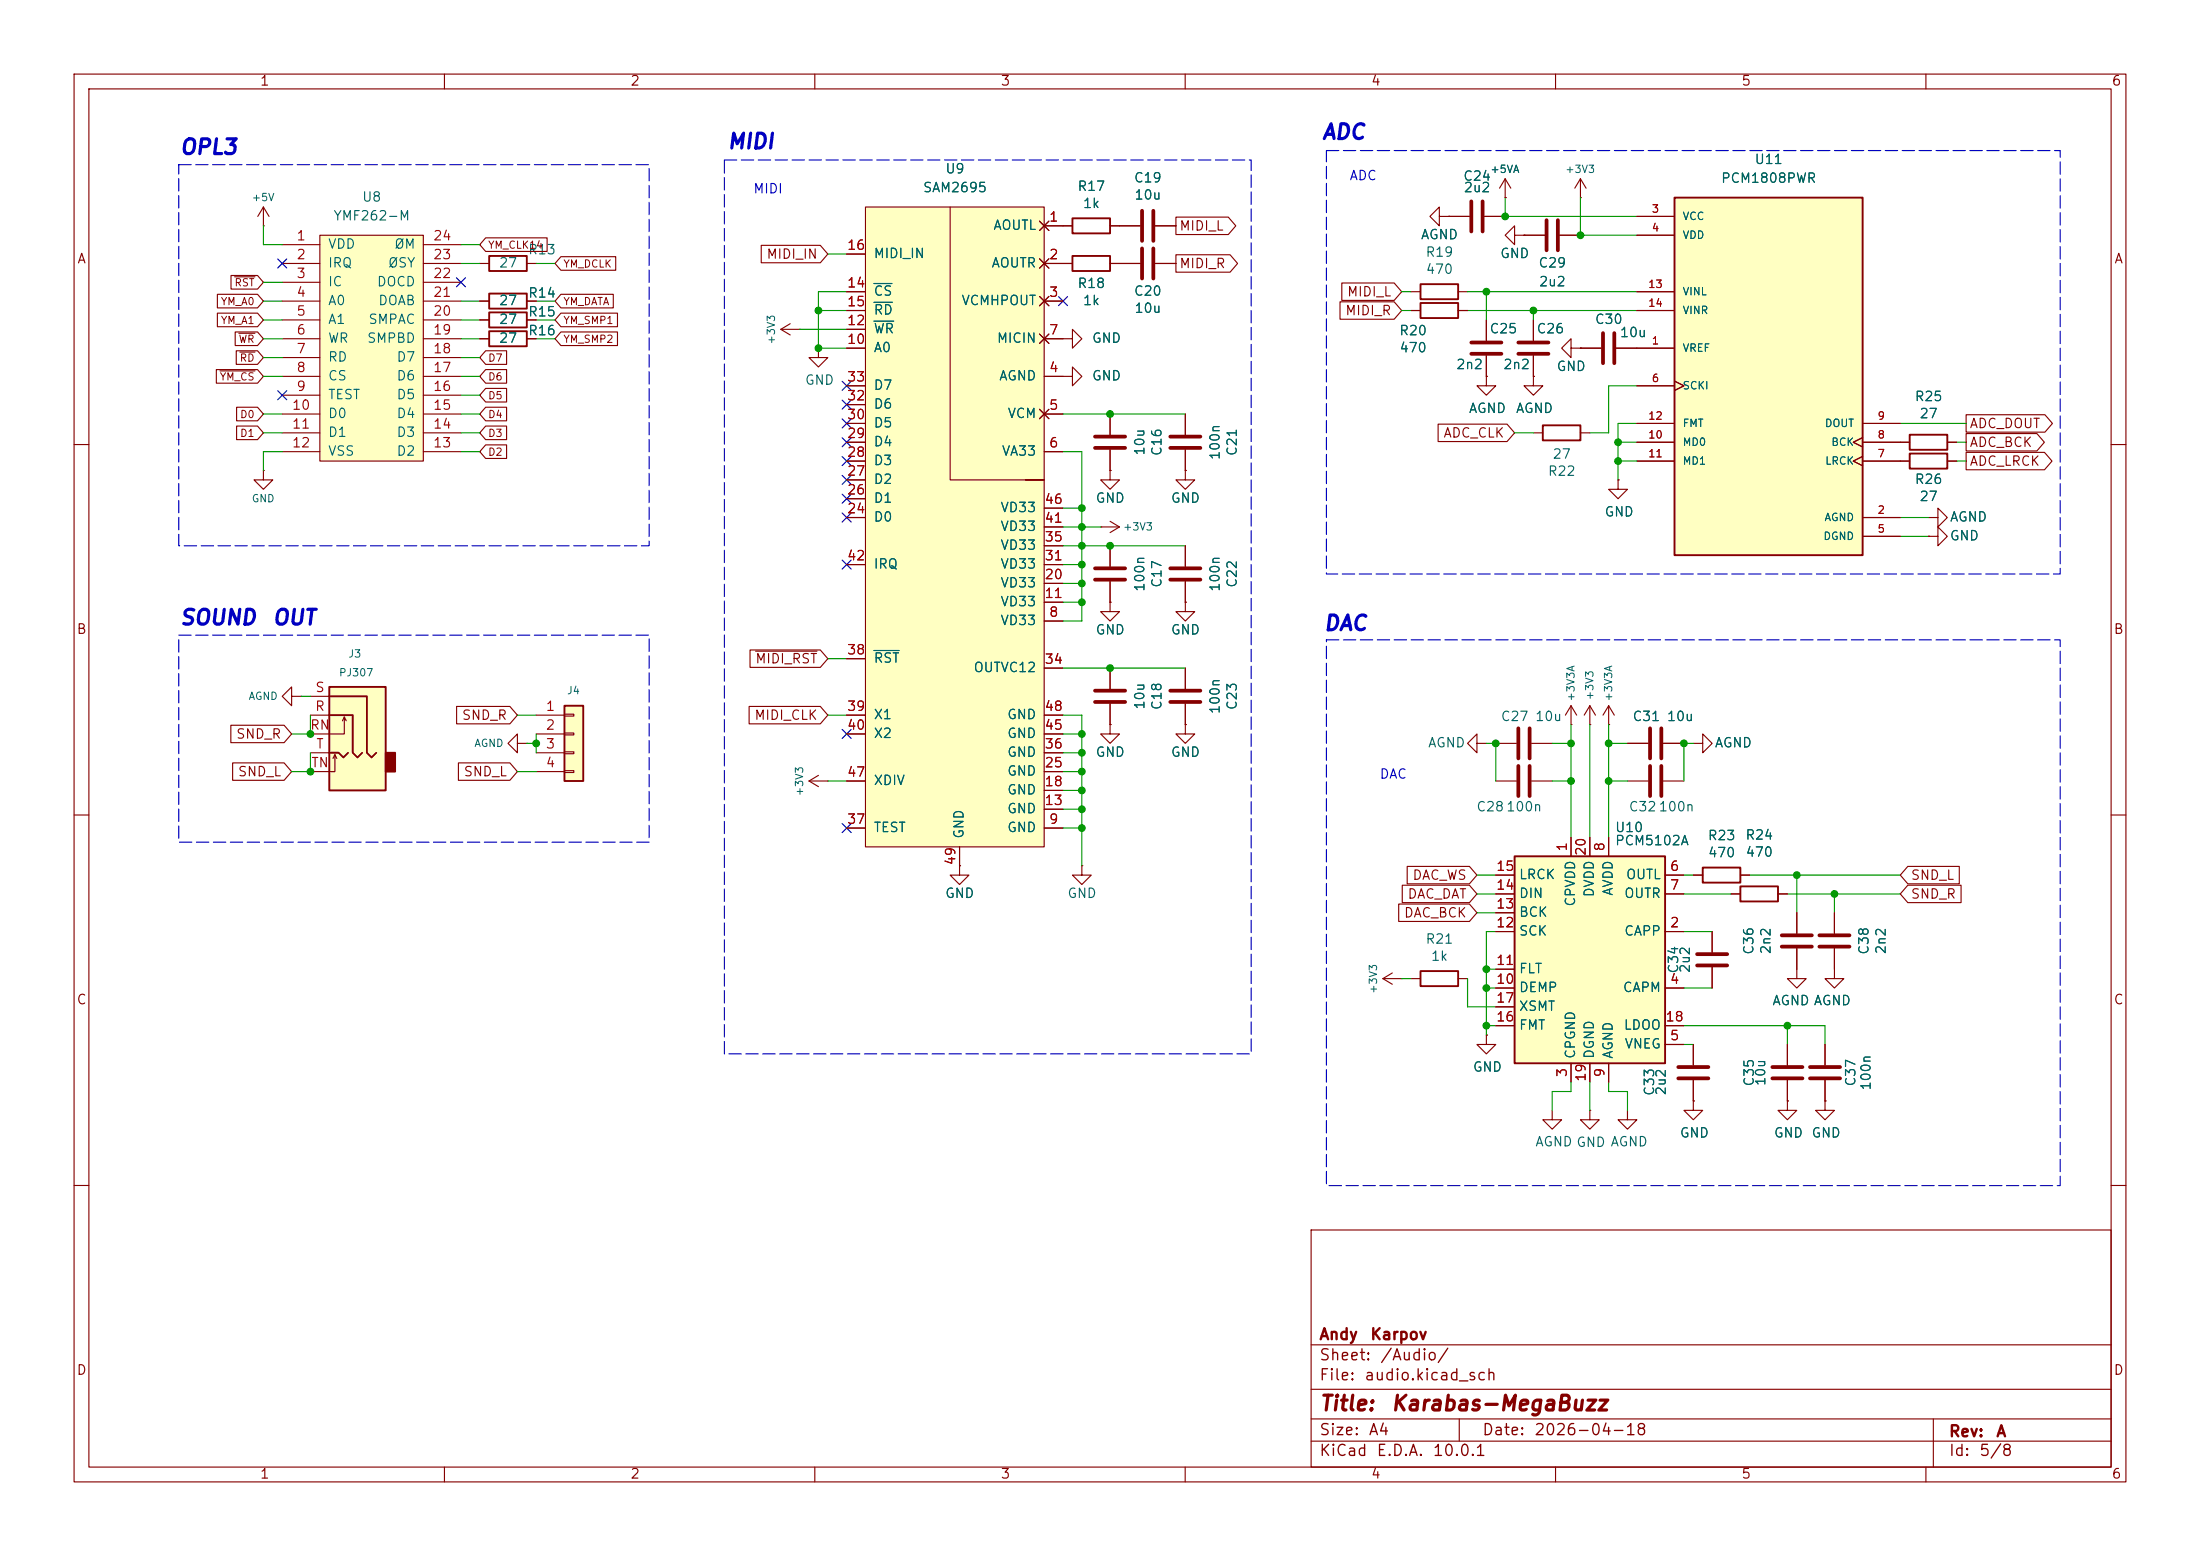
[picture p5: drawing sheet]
<svg xmlns="http://www.w3.org/2000/svg" width="297mm" height="210mm" viewBox="0 0 297 210" stroke-linecap="round" stroke-linejoin="round" font-family="sans-serif">
<g fill="none" stroke="#840000" stroke-width=".15">
<path d="M10 10h277v190h-277zM12 12h273v186h-273zM60 10v2M110 10v2M160 10v2M210 10v2M260 10v2M149.9 55.9v2.8M10 60h2M149.9 63.5v1.3h1.2l-1.2 1.2-1.3-1.2h1.3M149.9 63.5h.1M149.9 60.7v2.8"/>
<path d="M160 63.5v1.3h1.3l-1.3 1.2-1.3-1.2h1.3M160 63.5h.1M285 60h2M10 110h2M129.5 116.8v1.3h1.3l-1.3 1.3-1.2-1.3h1.2M129.5 116.8h.1M228.6 100.3h1.3v-1.2l1.2 1.2-1.2 1.3v-1.3M285 110h2M214.6 149.9v1.2h1.3l-1.3 1.3-1.2-1.3h1.2M214.6 149.9h.1M228.6 148.6v1.3h1.3l-1.3 1.2-1.3-1.2h1.3M228.6 148.6h.1"/>
<path d="M10 160h2M177 166h108v32h-108zM285 160h2M60 198v2M110 198v2M160 198v2M177 194.5h108M177 191.5h108M177 187.5h108M177 181.5h108M197 191.5v3M210 198v2"/>
<path d="M260 198v2M261 191.5v6.5"/>
</g>
<path d="M147.8 58.9h4.1M147.8 60.5h4.1" fill="none" stroke="#840000" stroke-width=".51"/>
<path d="M204.5 115.6h20.3v27.9h-20.3z" fill="#ffffc2"/>
<path d="M204.5 115.6h20.3v27.9h-20.3z" fill="none" stroke="#840000" stroke-width=".25"/>
<g fill="none" stroke="#840000" stroke-width=".15">
<path d="M201.9 118.1h2.6M212.1 113v2.6M214.6 113v2.6M217.2 113v2.6M224.8 118.1h2.5M201.9 125.7h2.6M201.9 133.4h2.6M201.9 120.7h2.6M201.9 130.8h2.6M201.9 123.2h2.6M201.9 138.4h2.6M201.9 135.9h2.6"/>
<path d="M224.8 125.7h2.5M224.8 133.4h2.5M224.8 120.7h2.5M224.8 138.4h2.5M212.1 143.5v2.6M214.6 143.5v2.6M217.2 143.5v2.6M224.8 141h2.5"/>
</g>
<path d="M116.8 27.9h24.2v86.4h-24.2z" fill="#ffffc2"/>
<g fill="none" stroke="#840000" stroke-width=".15">
<path d="M114.3 39.4h2.5M114.3 34.3h2.5M116.8 27.9h24.2v86.4h-24.2zM128.3 27.9v36.9h12.7h-2.6M140.3 29.8l1.3 1.3M140.3 34.9l1.3 1.3M141 30.5h3.8M141 35.6h3.8M141.6 29.8l-1.3 1.3M141.6 34.9l-1.3 1.3M149.9 30.5h4M149.9 35.6h4"/>
<path d="M156 30.5h2.7M156 35.6h2.7M105.4 44.5h2.5M105.4 44.5l1.3 .7M106.7 43.7l-1.3 .8M107.9 44.5h.1M114.3 47h2.5M114.3 44.5h2.5M114.3 41.9h2.5M114.3 59.7h2.5M114.3 57.2h2.5M114.3 54.6h2.5"/>
<path d="M114.3 52.1h2.5M140.3 40l1.3 1.3M140.3 55.2l1.3 1.3M140.3 45.1l1.3 1.3M141 50.8h3.8v-1.3l1.2 1.3-1.2 1.3v-1.3M141 45.7h3.8v-1.2l1.2 1.2-1.2 1.3v-1.3M141 40.6h2.5M141 55.9h2.5M141.6 40l-1.3 1.3M141.6 55.2l-1.3 1.3M141.6 45.1l-1.3 1.3M160 55.9v2.8"/>
<path d="M114.3 69.9h2.5M114.3 67.3h2.5M114.3 64.8h2.5M114.3 62.2h2.5M114.3 76.2h2.5M141 61h2.5M141 78.7h2.5M141 76.2h2.5M141 73.7h2.5M141 71.1h2.5M141 68.6h2.5M148.6 71.1h.1"/>
<path d="M148.6 71.1h2.5M149.9 70.4l1.2 .7M151.1 71.1l-1.2 .8M160 60.7v2.8M114.3 88.9h2.5M114.3 96.5h2.5M114.3 99.1h2.5M141 83.8h2.5M141 81.3h2.5M141 90.2h2.5M141 96.5h2.5M141 99.1h2.5"/>
<path d="M114.3 111.8h2.5M114.3 105.4h2.5M129.5 114.3v2.5M141 111.8h2.5M141 109.2h2.5M141 106.7h2.5M141 104.1h2.5M141 101.6h2.5M146 116.8v1.3h1.3l-1.3 1.3-1.2-1.3h1.2M146 116.8h.1M186.7 132.1l1.3 .7M186.7 132.1h2.5"/>
<path d="M188 131.3l-1.3 .8M189.2 132.1h.1M219.7 149.9v1.2h1.3l-1.3 1.3-1.3-1.3h1.3M241.3 148.6v1.3h1.3l-1.3 1.2-1.3-1.2h1.3M241.3 148.6h.1"/>
</g>
<path d="M118 38.3h2.4M118 43.3h2.7M118 40.8h2.5M118 87.8h3.4" fill="none" stroke="#006464" stroke-width=".15"/>
<path d="M154.2 28.4v4.1M154.2 33.5v4.1M155.7 28.4v4.1M155.7 33.5v4.1M158 58.9h4.1M158 60.5h4.1" fill="none" stroke="#840000" stroke-width=".51"/>
<path d="M144.8 29.5h5.1v2h-5.1zM144.8 34.5h5.1v2.1h-5.1z" fill="none" stroke="#840000" stroke-width=".25"/>
<path d="M44.4 92.7h7.7v14h-7.7z" fill="#ffffc2"/>
<path d="M52.1 101.6h1.2v2.5h-1.2z" fill="#840000" stroke="#840000" stroke-width=".25"/>
<path d="M44.4 92.7h7.7v14h-7.7zM44.4 96.5h3.2v5.1l.7 .6 .6-.6M44.4 94h5.1v7.6l.7 .6 .6-.6M44.4 101.6h1.3l.7 .6 .6-.6" fill="none" stroke="#840000" stroke-width=".25"/>
<path d="M41.9 96.5h2.5M41.9 94h2.5M46.5 96.8l-.3 .5M46.7 97.3l-.2-.5v2.3h-4.6M41.9 101.6h2.5M45.2 101.9l-.2 .5M45.5 102.4l-.3-.5v2.2h-3.3M69.8 100.3v-1.2l-1.2 1.2 1.2 1.3v-1.3h1.3M71.1 100.3h.1" fill="none" stroke="#840000" stroke-width=".15"/>
<path d="M76.2 95.3h2.5v10.1h-2.5z" fill="#ffffc2"/>
<path d="M257.8 58.7h5.1v2h-5.1zM257.8 61.2h5.1v2h-5.1zM76.2 95.3h2.5v10.1h-2.5zM229.9 117.1h5v2h-5zM234.9 119.6h5.1v2.1h-5.1zM191.8 131.1h5v2h-5z" fill="none" stroke="#840000" stroke-width=".25"/>
<g fill="none" stroke="#840000" stroke-width=".15">
<path d="M213.4 47h2.8M218.2 47h2.8M256.5 59.7h1.3M262.9 59.7h1.3M149.9 73.7v2.8M149.9 78.5v2.8M160 73.7v2.8M160 78.5v2.8M218.4 64.8v1.2h1.3l-1.3 1.3-1.2-1.3h1.2M218.4 64.8h.1M256.5 62.2h1.3M262.9 62.2h1.3"/>
<path d="M39.4 94v-1.3l-1.3 1.3 1.3 1.3v-1.3h1.2M40.6 94h.1M72.4 96.5h3.8M72.4 99.1h3.8M76.2 96.4h1.3v.2h-1.3zM76.2 98.9h1.3v.3h-1.3zM149.9 97.8v1.3h1.2l-1.2 1.2-1.3-1.2h1.3M149.9 97.8h.1M149.9 81.3v1.3h1.2l-1.2 1.2-1.3-1.2h1.3M149.9 81.3h.1M149.9 90.2v2.8M149.9 95v2.8"/>
<path d="M160 81.3v1.3h1.3l-1.3 1.2-1.3-1.2h1.3M160 81.3h.1M160 97.8v1.3h1.3l-1.3 1.2-1.3-1.2h1.3M160 97.8h.1M160 90.2v2.8M160 95v2.8M72.4 101.6h3.8M72.4 104.1h3.8M76.2 101.5h1.3v.2h-1.3zM76.2 104h1.3v.3h-1.3zM109.2 105.4l1.3 .8M109.2 105.4h2.6"/>
<path d="M110.5 104.6l-1.3 .8M111.8 105.4h.1M219.7 105.4h2.8M224.5 105.4h2.8M228.6 118.1h1.3M234.9 118.1h1.3M190.5 132.1h1.3M196.8 132.1h1.3M231.1 125.7v2.8M231.1 130.6v2.8M233.7 120.7h1.2M240 120.7h1.3"/>
<path d="M242.6 128v4.1h1.2l-1.2 1.3-1.3-1.3h1.3M242.6 123.2v2.8M247.6 128v4.1h1.3l-1.3 1.3-1.2-1.3h1.2M247.6 123.2v2.8M209.5 149.9v1.2h1.3l-1.3 1.3-1.2-1.3h1.2M228.6 141v2.8M228.6 145.8v2.8M241.3 141v2.8M241.3 145.8v2.8M246.4 141v2.8M246.4 145.8v2.8"/>
</g>
<g fill="none" stroke="#840000" stroke-width=".51">
<path d="M216.4 45v4M217.9 45v4M147.8 76.7h4.1M147.8 78.2h4.1M158 76.7h4.1M158 78.2h4.1M147.8 93.2h4.1M147.8 94.7h4.1M158 93.2h4.1M158 94.7h4.1M222.8 103.4v4M224.3 103.4v4"/>
<path d="M229.1 130.3h4.1M229.1 128.8h4.1M240.5 127.8h4.1M240.5 126.2h4.1M245.6 127.8h4.1M245.6 126.2h4.1M226.6 145.5h4M226.6 144h4M239.3 145.5h4M239.3 144h4M244.3 145.5h4.1M244.3 144h4.1"/>
</g>
<path d="M226.1 26.7h25.4v48.2h-25.4z" fill="#ffffc2"/>
<path d="M66 39.6h5.1v2.1h-5.1zM66 34.5h5.1v2.1h-5.1zM191.8 38.4h5v2h-5zM226.1 26.7h25.4v48.2h-25.4zM66 44.7h5.1v2h-5.1zM66 42.2h5.1v2h-5.1zM191.8 40.9h5v2h-5zM208.3 57.4h5.1v2h-5.1z" fill="none" stroke="#840000" stroke-width=".25"/>
<g fill="none" stroke="#840000" stroke-width=".15">
<path d="M35.6 30.5h.1M35.6 27.9l-.8 1.3M35.6 27.9l.7 1.3M35.6 27.9v2.6M64.8 35.6h1.2M71.1 35.6h1.3M190.5 39.4h1.3M194.3 29.2v1.3l-1.3-1.3 1.3-1.3v1.3h1.3M195.6 29.2h.1M195.6 29.2h2.8M196.8 39.4h1.3M200.4 29.2h2.8"/>
<path d="M203.2 26.7h.1M203.2 24.1l-.8 1.3M203.2 24.1l.8 1.3M203.2 24.1v2.6M204.5 31.8v1.2l-1.3-1.2 1.3-1.3v1.3h1.2M205.7 31.8h.1M205.7 31.8h2.8M210.6 31.8h2.8M213.4 26.7h.1M213.4 24.1l-.8 1.3M213.4 24.1l.7 1.3M213.4 24.1v2.6"/>
<path d="M221 29.2h5.1M221 31.8h5.1M221 39.4h5.1M64.8 40.6h1.2M64.8 45.7h1.2M64.8 43.2h1.2M71.1 40.6h1.3M71.1 45.7h1.3M71.1 43.2h1.3M110.5 47v1.3h1.3l-1.3 1.2-1.3-1.2h1.3M110.5 47h.1M190.5 41.9h1.3"/>
<path d="M196.8 41.9h1.3M200.7 50.8v1.3h1.2l-1.2 1.2-1.3-1.2h1.3M200.7 50.8h.1M200.7 43.2v2.8M200.7 48v2.8M207 50.8v1.3h1.3l-1.3 1.2-1.3-1.2h1.3M207 50.8h.1M207 43.2v2.8M207 48v2.8M207 58.4h1.3M212.1 47v1.3l-1.3-1.3 1.3-1.3v1.3h1.3M213.4 47h.1"/>
<path d="M213.4 58.4h1.2M221 47h5.1M221 52.1h5.1M221 59.7h5.1M221 57.2h5.1M221 41.9h5.1M226.1 51.4l1.2 .7-1.2 .6M251.5 59.1l-1.3 .6 1.3 .6M251.5 59.7h5M251.5 57.2h5M35.6 63.5v1.3h1.2l-1.2 1.2-1.3-1.2h1.3M35.6 63.5h.1"/>
<path d="M221 62.2h5.1M251.5 61.6l-1.3 .6 1.3 .7M251.5 69.9h5M251.5 72.4h5M251.5 62.2h5M260.3 72.4h1.3v-1.3l1.3 1.3-1.3 1.3v-1.3M260.3 72.4h.1M260.3 69.9h1.3v-1.3l1.3 1.3-1.3 1.2v-1.2M212.1 97.8h.1M212.1 95.3l-.8 1.2M212.1 95.3l.8 1.2M212.1 95.3v2.5"/>
<path d="M217.2 97.8h.1M217.2 95.3l-.8 1.2M217.2 95.3l.7 1.2M217.2 95.3v2.5M199.4 100.3v-1.2l-1.3 1.2 1.3 1.3v-1.3h1.3M201.9 105.4h2.8M206.8 105.4h2.7M219.7 100.3h2.8M224.5 100.3h2.8M200.7 139.7v1.3h1.2l-1.2 1.2-1.3-1.2h1.3M200.7 139.7h.1"/>
</g>
<path d="M198.6 27.2v4M200.2 27.2v4M208.8 29.7v4.1M210.3 29.7v4.1M198.6 46.2h4.1M198.6 47.8h4.1M205 46.2h4M205 47.8h4M222.8 98.3v4.1M224.3 98.3v4.1M205 103.4v4M206.5 103.4v4" fill="none" stroke="#840000" stroke-width=".51"/>
<path d="M43.2 31.8h13.9v30.4h-13.9z" fill="#ffffc2"/>
<g fill="none" stroke="#840000" stroke-width=".15">
<path d="M29.3 39.7h5.5l.8 .9-.8 1h-5.5zM31.2 37.2h3.6l.8 .9-.8 .9h-3.6zM31.7 37.4h2.7M38.1 33h5.1M38.1 35.6h5.1M38.1 38.1h5.1M43.2 31.8h13.9v30.4h-13.9zM57.1 33h5.1M57.1 35.6h5.1M57.1 38.1h5.1M65.6 32.1h8.3v1.8h-8.3l-.8-.9zM75.7 34.6h7.4v1.9h-7.4l-.8-.9z"/>
<path d="M75.7 39.7h7.1v1.9h-7.1l-.8-1zM102.8 33.1h7.9l1.1 1.2-1.1 1.2h-7.9zM114.3 39.4h2.5M114.3 34.3h2.5M140.3 29.8l1.3 1.3M140.3 34.9l1.3 1.3M141 35.6h3.8M141 30.5h3.8M141.6 29.8l-1.3 1.3M141.6 34.9l-1.3 1.3M149.9 35.6h4M149.9 30.5h4"/>
<path d="M156 35.6h2.7M156 30.5h2.7M158.7 34.4h7.4l1 1.2-1 1.1h-7.4zM158.7 29.3h7.1l1 1.2-1 1.2h-7.1zM181.1 38.2h7.1l1 1.2-1 1.1h-7.1zM195.6 29.2h.1M195.6 29.2h2.8M200.4 29.2h2.8M203.2 26.7h.1M205.7 31.8h.1M205.7 31.8h2.8M210.6 31.8h2.8"/>
<path d="M221 39.4h5.1M221 29.2h5.1M221 31.8h5.1M29.2 49.9h5.6l.8 .9-.8 .9h-5.6zM29.3 42.3h5.5l.8 .9-.8 .9h-5.5zM29.7 50.1h4.7M31.8 44.8h3l.8 .9-.8 .9h-3zM31.9 47.3h2.9l.8 1-.8 .9h-2.9zM31.9 57.5h2.9l.8 .9-.8 .9h-2.9zM31.9 55h2.9l.8 .9-.8 .9h-2.9zM32.2 45h2.2M32.4 47.5h2"/>
<path d="M38.1 40.6h5.1M38.1 43.2h5.1M38.1 45.7h5.1M38.1 48.3h5.1M38.1 50.8h5.1M38.1 53.3h5.1M38.1 55.9h5.1M38.1 58.4h5.1M57.1 40.6h5.1M57.1 43.2h5.1M57.1 45.7h5.1M57.1 48.3h5.1"/>
<path d="M57.1 50.8h5.1M57.1 53.3h5.1M57.1 55.9h5.1M57.1 58.4h5.1M64.8 40.6h1.2M64.8 43.2h1.2M64.8 45.7h1.2M65.6 49.9h2.8v1.8h-2.8l-.8-.9zM65.6 57.5h2.8v1.8h-2.8l-.8-.9zM65.6 47.3h2.8v1.9h-2.8l-.8-.9zM65.6 55h2.8v1.8h-2.8l-.8-.9zM65.6 52.4h2.8v1.9h-2.8l-.8-1z"/>
<path d="M71.1 40.6h1.3M71.1 43.2h1.3M71.1 45.7h1.3M75.7 42.3h7.7v1.8h-7.7l-.8-.9zM75.7 44.8h7.7v1.8h-7.7l-.8-.9zM114.3 47h2.5M114.3 44.5h2.5M114.3 41.9h2.5M114.3 59.7h2.5M114.3 57.2h2.5M114.3 54.6h2.5M114.3 52.1h2.5"/>
<path d="M140.3 40l1.3 1.3M140.3 55.2l1.3 1.3M140.3 45.1l1.3 1.3M141 40.6h2.5M141 45.7h2.5M141 50.8h2.5M141 55.9h2.5M141.6 40l-1.3 1.3M141.6 55.2l-1.3 1.3M141.6 45.1l-1.3 1.3M149.9 55.9v2.8M160 55.9v2.8"/>
<path d="M180.9 40.7h7.3l1 1.2-1 1.2h-7.3zM190.5 41.9h1.3M194.1 57.2h9.4l1 1.2-1 1.2h-9.4zM196.8 41.9h1.3M200.7 50.8h.1M200.7 43.2v2.8M200.7 48v2.8M207 50.8h.1M207 43.2v2.8M207 48v2.8M213.4 47h.1M213.4 47h2.8"/>
<path d="M218.2 47h7.9M221 41.9h5.1M221 59.7h5.1M221 57.2h5.1M221 52.1h5.1M226.1 51.4l1.2 .7-1.2 .6M251.5 59.1l-1.3 .6 1.3 .6M251.5 59.7h6.3M251.5 57.2h5M262.9 59.7h1.3M265.4 58.5h9.6l1 1.2-1 1.2h-9.6zM265.4 56h10.7l1 1.2-1 1.1h-10.7z"/>
<path d="M38.1 61h5.1M57.1 61h5.1M65.6 60h2.8v1.9h-2.8l-.8-.9zM114.3 69.9h2.5M114.3 67.3h2.5M114.3 64.8h2.5M114.3 62.2h2.5M114.3 76.2h2.5M141 61h2.5M141 78.7h2.5M141 76.2h2.5M141 73.7h2.5"/>
<path d="M141 71.1h2.5M141 68.6h2.5M149.9 63.5h.1M149.9 60.7v2.8M149.9 73.7v2.8M149.9 78.5v2.8M160 63.5h.1M160 60.7v2.8M160 73.7v2.8M160 78.5v2.8M218.4 64.8h.1M221 62.2h5.1"/>
<path d="M251.5 61.6l-1.3 .6 1.3 .7M251.5 69.9h5M251.5 62.2h6.3M251.5 72.4h5M260.3 72.4h.1M262.9 62.2h1.3M265.4 61.1h10.6l1 1.1-1 1.2h-10.6zM31.2 97.9h7.2l1 1.2-1 1.1h-7.2zM61.6 95.3h7.2l1 1.2-1 1.2h-7.2zM101.1 95.3h9.6l1.1 1.2-1.1 1.2h-9.6zM101.3 87.7h9.4l1.1 1.2-1.1 1.2h-9.4zM102 87.9h8.3"/>
<path d="M114.3 88.9h2.5M114.3 96.5h2.5M114.3 99.1h2.5M141 83.8h2.5M141 81.3h2.5M141 90.2h2.5M141 96.5h2.5M141 99.1h2.5M149.9 97.8h.1M149.9 81.3h.1M149.9 90.2v2.8M149.9 95v2.8"/>
<path d="M160 81.3h.1M160 97.8h.1M160 90.2v2.8M160 95v2.8M214.6 97.8h.1M214.6 95.3l-.7 1.2M214.6 95.3l.8 1.2M214.6 95.3v2.5M31.4 103h7l1 1.1-1 1.2h-7zM61.9 103h6.9l1 1.1-1 1.2h-6.9zM114.3 111.8h2.5M114.3 105.4h2.5"/>
<path d="M129.5 116.8h.1M129.5 114.3v2.5M141 111.8h2.5M141 109.2h2.5M141 106.7h2.5M141 104.1h2.5M141 101.6h2.5M189.3 119.5h9.1l1 1.2-1 1.1h-9.1zM190 116.9h8.4l1 1.2-1 1.2h-8.4zM201.9 100.3h2.8M201.9 118.1h2.6M206.8 100.3h2.7"/>
<path d="M212.1 113v2.6M214.6 113v2.6M217.2 113v2.6M219.7 100.3h2.8M224.5 100.3h2.8M224.8 118.1h2.5M228.6 118.1h1.3M234.9 118.1h1.3M257.6 119.5h7.1v2.3h-7.1l-1.1-1.1zM257.6 116.9h6.9v2.4h-6.9l-1.1-1.2zM188.8 122h9.6l1 1.2-1 1.2h-9.6zM200.7 139.7h.1"/>
<path d="M201.9 120.7h2.6M201.9 125.7h2.6M201.9 133.4h2.6M201.9 130.8h2.6M201.9 123.2h2.6M201.9 138.4h2.6M201.9 135.9h2.6M224.8 120.7h2.5M224.8 125.7h2.5M224.8 133.4h2.5M224.8 138.4h2.5M231.1 125.7v2.8"/>
<path d="M231.1 130.6v2.8M233.7 120.7h1.2M240 120.7h1.3M242.6 123.2v2.8M242.6 128v2.8M247.6 123.2v2.8M247.6 128v2.8M212.1 143.5v2.6M214.6 143.5v2.6M217.2 143.5v2.6M224.8 141h2.5M228.6 148.6h.1"/>
<path d="M228.6 141v2.8M228.6 145.8v2.8M241.3 148.6h.1M241.3 141v2.8M241.3 145.8v2.8M246.4 148.6v1.3h1.2l-1.2 1.2-1.3-1.2h1.3M246.4 148.6h.1M246.4 141v2.8M246.4 145.8v2.8"/>
</g>
<path d="M205 98.3v4.1M206.5 98.3v4.1" fill="none" stroke="#840000" stroke-width=".51"/>
<g fill="none" stroke="#009600" stroke-width=".15">
<path d="M35.6 30.5v2.5h2.5M35.6 38.1h2.5M62.2 33h2.6M62.2 35.6h2.6M72.4 35.6h2.5M111.8 34.3h2.5M114.3 39.4h-3.8v7.6h3.8M189.2 39.4h1.3M198.1 39.4h22.9M200.7 39.4v3.8M203.2 26.7v2.5h17.8M213.4 26.7v5.1h7.6"/>
<path d="M35.6 58.4h2.5M35.6 40.6h2.5M35.6 50.8h2.5M35.6 55.9h2.5M35.6 43.2h2.5M35.6 48.3h2.5M35.6 45.7h2.5M62.2 58.4h2.6M62.2 40.6h2.6M62.2 53.3h2.6M62.2 50.8h2.6M62.2 55.9h2.6"/>
<path d="M62.2 43.2h2.6M62.2 48.3h2.6M62.2 45.7h2.6M72.4 40.6h2.5M72.4 43.2h2.5M72.4 45.7h2.5M107.9 44.5h6.4M110.5 41.9h3.8M143.5 55.9h16.5M189.2 41.9h1.3M198.1 41.9h22.9M204.5 58.4h2.5"/>
<path d="M207 41.9v1.3M218.4 59.7h2.6M221 52.1h-3.8v6.3h-2.6M221 57.2h-2.6v7.6M256.5 57.2h8.9M264.2 59.7h1.2M38.1 61h-2.5v2.5M62.2 61h2.6M143.5 61h2.5v22.8h-2.5M143.5 78.7h2.5M143.5 76.2h2.5M143.5 68.6h2.5"/>
<path d="M143.5 73.7h16.5M143.5 71.1h5.1M218.4 62.2h2.6M256.5 72.4h3.8M256.5 69.9h3.8M264.2 62.2h1.2M40.6 94h1.3M41.9 96.5v2.6h-2.5M69.8 96.5h2.6M72.4 99.1v2.5M111.8 96.5h2.5M111.8 88.9h2.5"/>
<path d="M143.5 96.5h2.5v20.3M143.5 99.1h2.5M143.5 81.3h2.5M143.5 90.2h16.5M212.1 97.8v15.2M214.6 97.8v15.2M217.2 97.8v15.2M41.9 101.6v2.5h-2.5M69.8 104.1h2.6M71.1 100.3h1.3M111.8 105.4h2.5M143.5 101.6h2.5"/>
<path d="M143.5 104.1h2.5M143.5 106.7h2.5M143.5 109.2h2.5M143.5 111.8h2.5M199.4 118.1h2.5M200.7 100.3h1.2v5.1M209.5 100.3h2.6M209.5 105.4h2.6M217.2 100.3h2.5M217.2 105.4h2.5M227.3 118.1h1.3M228.6 100.3h-1.3v5.1"/>
<path d="M236.2 118.1h20.3M242.6 118.1v5.1M189.2 132.1h1.3M198.1 132.1v3.8h3.8M199.4 120.7h2.5M199.4 123.2h2.5M200.7 138.4h1.2M200.7 133.4h1.2M200.7 130.8h1.2M201.9 125.7h-1.2v14M227.3 138.4h19.1v2.6M227.3 133.4h3.8"/>
<path d="M227.3 120.7h6.4M227.3 125.7h3.8M241.3 120.7h15.2M241.3 138.4v2.6M247.6 120.7v2.5M212.1 146.1v1.2h-2.6v2.6M214.6 146.1v3.8M217.2 146.1v1.2h2.5v2.6M227.3 141h1.3"/>
</g>
<g fill="none" stroke="#000084" stroke-width=".15">
<path d="M37.5 35l1.2 1.2M38.7 35l-1.2 1.2M61.6 37.5l1.2 1.2M62.8 37.5l-1.2 1.2M37.5 52.7l1.2 1.2M38.7 52.7l-1.2 1.2M113.7 59.1l1.2 1.2M113.7 54l1.2 1.2M113.7 51.5l1.2 1.2M113.7 56.5l1.2 1.3M114.9 59.1l-1.2 1.2M114.9 54l-1.2 1.2"/>
<path d="M114.9 51.5l-1.2 1.2M114.9 56.5l-1.2 1.3M142.9 40l1.2 1.2M144.1 40l-1.2 1.2M113.7 64.2l1.2 1.2M113.7 75.6l1.2 1.2M113.7 66.7l1.2 1.2M113.7 69.2l1.2 1.3M113.7 61.6l1.2 1.2M114.9 64.2l-1.2 1.2M114.9 75.6l-1.2 1.2M114.9 66.7l-1.2 1.2"/>
<path d="M114.9 69.2l-1.2 1.3M114.9 61.6l-1.2 1.2M113.7 98.5l1.2 1.2M114.9 98.5l-1.2 1.2M113.7 111.2l1.2 1.2M114.9 111.2l-1.2 1.2"/>
</g>
<path d="M24.1 22.2h63.5v51.5h-63.5zM97.8 21.6h71.1v120.6h-71.1zM179.1 20.3h99v57.2h-99zM24.1 85.7h63.5v28h-63.5zM179.1 86.4h99v73.6h-99z" fill="none" stroke="#0000c2" stroke-width=".15" stroke-dasharray="1.7 .6"/>
<path d="M118 38.3h2.4M118 43.3h2.7M118 40.8h2.5M118 87.8h3.4" fill="none" stroke="#006464" stroke-width=".15"/>
<g fill="#009600" stroke="#009600" stroke-width=".14">
<circle cx="149.9" cy="90.2" r=".46"/>
<circle cx="146" cy="81.3" r=".46"/>
<circle cx="146" cy="78.7" r=".46"/>
<circle cx="146" cy="76.2" r=".46"/>
<circle cx="146" cy="111.8" r=".46"/>
<circle cx="146" cy="99.1" r=".46"/>
<circle cx="146" cy="104.1" r=".46"/>
<circle cx="146" cy="106.7" r=".46"/>
<circle cx="146" cy="109.2" r=".46"/>
<circle cx="146" cy="101.6" r=".46"/>
<circle cx="41.9" cy="99.1" r=".46"/>
<circle cx="72.4" cy="100.3" r=".46"/>
<circle cx="41.9" cy="104.1" r=".46"/>
<circle cx="149.9" cy="55.9" r=".46"/>
<circle cx="146" cy="68.6" r=".46"/>
<circle cx="146" cy="73.7" r=".46"/>
<circle cx="149.9" cy="73.7" r=".46"/>
<circle cx="146" cy="71.1" r=".46"/>
<circle cx="110.5" cy="41.9" r=".46"/>
<circle cx="110.5" cy="47" r=".46"/>
<circle cx="207" cy="41.9" r=".46"/>
<circle cx="203.2" cy="29.2" r=".46"/>
<circle cx="200.7" cy="39.4" r=".46"/>
<circle cx="213.4" cy="31.8" r=".46"/>
<circle cx="218.4" cy="62.2" r=".46"/>
<circle cx="200.7" cy="138.4" r=".46"/>
<circle cx="200.7" cy="133.4" r=".46"/>
<circle cx="241.3" cy="138.4" r=".46"/>
<circle cx="200.7" cy="130.8" r=".46"/>
<circle cx="242.6" cy="118.1" r=".46"/>
<circle cx="247.6" cy="120.7" r=".46"/>
<circle cx="227.3" cy="100.3" r=".46"/>
<circle cx="217.2" cy="100.3" r=".46"/>
<circle cx="217.2" cy="105.4" r=".46"/>
<circle cx="212.1" cy="105.4" r=".46"/>
<circle cx="201.9" cy="100.3" r=".46"/>
<circle cx="212.1" cy="100.3" r=".46"/>
<circle cx="218.4" cy="59.7" r=".46"/>
</g>
<g font-size="2" fill="#0000c2">
<text x="24.1" y="21.3">OPL3</text>
<text x="98" y="20.6">MIDI</text>
<text x="178.3" y="19.3">ADC</text>
<text x="24.1" y="84.8">SOUND</text>
<text x="36.6" y="84.8">OUT</text>
<text x="178.6" y="85.6">DAC</text>
</g>
<g font-size="2" fill="#840000">
<text x="178" y="190.9">Title:</text>
<text x="187.7" y="190.9">Karabas-MegaBuzz</text>
</g>
<g font-size="1.5" fill="#840000">
<text x="178" y="184">Sheet:</text>
<text x="178" y="181.2">Andy</text>
<text x="184.9" y="181.2">Karpov</text>
<text x="186.2" y="184">/Audio/</text>
<text x="178" y="186.7">File:</text>
<text x="184.1" y="186.7">audio.kicad_sch</text>
<text x="178" y="196.9">KiCad</text>
<text x="178" y="194.1">Size:</text>
<text x="184.7" y="194.1">A4</text>
<text x="185.7" y="196.9">E.D.A.</text>
<text x="193.3" y="196.9">10.0.1</text>
<text x="200" y="194.1">Date:</text>
<text x="207" y="194.1">2026-04-18</text>
<text x="263" y="194.3">Rev:</text>
<text x="263" y="196.9">Id:</text>
<text x="267.1" y="196.9">5/8</text>
<text x="269.4" y="194.3">A</text>
</g>
<g font-size="1.3" fill="#840000">
<text x="35" y="11.9">1</text>
<text x="85" y="11.9">2</text>
<text x="135" y="11.9">3</text>
<text x="185" y="11.9">4</text>
<text x="235" y="11.9">5</text>
<text x="285" y="11.9">6</text>
<text x="10.3" y="35.9">A</text>
<text x="103.4" y="35.2">MIDI_IN</text>
<text x="159.1" y="31.4">MIDI_L</text>
<text x="285.3" y="35.9">A</text>
<text x="159.1" y="36.5">MIDI_R</text>
<text x="181.8" y="40.3">MIDI_L</text>
<text x="181.5" y="42.9">MIDI_R</text>
<text x="194.8" y="59.4">ADC_CLK</text>
<text x="265.8" y="58.1">ADC_DOUT</text>
<text x="265.8" y="60.6">ADC_BCK</text>
<text x="265.8" y="63.2">ADC_LRCK</text>
<text x="10.3" y="85.9">B</text>
<text x="101.9" y="89.9">MIDI_RST</text>
<text x="285.3" y="85.9">B</text>
<text x="31.8" y="100">SND_R</text>
<text x="62.3" y="97.5">SND_R</text>
<text x="101.8" y="97.5">MIDI_CLK</text>
<text x="32" y="105.1">SND_L</text>
<text x="62.5" y="105.1">SND_L</text>
<text x="190.6" y="119.1">DAC_WS</text>
<text x="257.9" y="119.1">SND_L</text>
<text x="189.4" y="124.1">DAC_BCK</text>
<text x="189.9" y="121.6">DAC_DAT</text>
<text x="257.9" y="121.6">SND_R</text>
<text x="10.3" y="135.9">C</text>
<text x="285.3" y="135.9">C</text>
<text x="10.3" y="185.9">D</text>
<text x="285.3" y="185.9">D</text>
<text x="35" y="199.9">1</text>
<text x="85" y="199.9">2</text>
<text x="135" y="199.9">3</text>
<text x="185" y="199.9">4</text>
<text x="235" y="199.9">5</text>
<text x="285" y="199.9">6</text>
</g>
<g font-size="1.3" fill="#006464">
<text x="127.5" y="23.7">U9</text>
<text x="236.8" y="22.5">U11</text>
<text x="48.8" y="27.5">U8</text>
<text x="124.5" y="26.3">SAM2695</text>
<text x="145.4" y="26.1">R17</text>
<text x="146.1" y="28.4">1k</text>
<text x="153" y="24.9">C19</text>
<text x="153.1" y="27.3">10u</text>
<text x="197.4" y="24.7">C24</text>
<text x="197.5" y="26.3">2u2</text>
<text x="232.2" y="25">PCM1808PWR</text>
<text x="44.2" y="33.9">VDD</text>
<text x="44.9" y="30.1">YMF262-M</text>
<text x="53.1" y="33.9">ØM</text>
<text x="71.2" y="34.6">R13</text>
<text x="117.9" y="35.2">MIDI_IN</text>
<text x="134" y="31.3">AOUTL</text>
<text x="191.7" y="32.6">AGND</text>
<text x="192.4" y="35">R19</text>
<text x="202.4" y="35.2">GND</text>
<text x="44.2" y="36.4">IRQ</text>
<text x="44.2" y="39">IC</text>
<text x="44.2" y="41.5">A0</text>
<text x="50.8" y="39">DOCD</text>
<text x="51" y="41.5">DOAB</text>
<text x="52.3" y="36.4">ØSY</text>
<text x="67.3" y="41.5">27</text>
<text x="67.3" y="36.4">27</text>
<text x="71.2" y="40.5">R14</text>
<text x="117.9" y="40.2">CS</text>
<text x="129.7" y="41.5">VCMHPOUT</text>
<text x="133.8" y="36.4">AOUTR</text>
<text x="145.4" y="39.2">R18</text>
<text x="146.1" y="41.5">1k</text>
<text x="153" y="40.2">C20</text>
<text x="192.4" y="37.3">470</text>
<text x="207.6" y="36.4">C29</text>
<text x="207.7" y="39">2u2</text>
<text x="44.2" y="44">A1</text>
<text x="44.2" y="46.6">WR</text>
<text x="49.5" y="46.6">SMPBD</text>
<text x="49.6" y="44">SMPAC</text>
<text x="67.3" y="46.6">27</text>
<text x="67.3" y="44">27</text>
<text x="71.2" y="45.6">R16</text>
<text x="71.2" y="43">R15</text>
<text x="117.9" y="47.9">A0</text>
<text x="117.9" y="45.3">WR</text>
<text x="117.9" y="42.8">RD</text>
<text x="134.5" y="46.6">MICIN</text>
<text x="147.3" y="46.6">GND</text>
<text x="153.1" y="42.5">10u</text>
<text x="188.8" y="45.6">R20</text>
<text x="188.8" y="47.9">470</text>
<text x="201" y="45.3">C25</text>
<text x="207.3" y="45.3">C26</text>
<text x="215.2" y="44">C30</text>
<text x="218.6" y="45.8">10u</text>
<text x="44.2" y="49.1">RD</text>
<text x="44.2" y="51.7">CS</text>
<text x="53.5" y="51.7">D6</text>
<text x="53.5" y="49.1">D7</text>
<text x="108.6" y="52.2">GND</text>
<text x="117.9" y="52.9">D7</text>
<text x="134.8" y="51.7">AGND</text>
<text x="147.3" y="51.7">GND</text>
<text x="196.5" y="50.1">2n2</text>
<text x="202.8" y="50.1">2n2</text>
<text x="210.1" y="50.4">GND</text>
<text x="44.2" y="54.2">TEST</text>
<text x="44.2" y="56.7">D0</text>
<text x="44.2" y="59.3">D1</text>
<text x="53.5" y="59.3">D3</text>
<text x="53.5" y="56.7">D4</text>
<text x="53.5" y="54.2">D5</text>
<text x="117.9" y="58">D5</text>
<text x="117.9" y="55.5">D6</text>
<text x="135.9" y="56.7">VCM</text>
<text x="198.2" y="56.1">AGND</text>
<text x="204.6" y="56.1">AGND</text>
<text x="258.4" y="54.5">R25</text>
<text x="259" y="56.8">27</text>
<text x="44.2" y="61.8">VSS</text>
<text x="53.5" y="61.8">D2</text>
<text x="117.9" y="65.6">D2</text>
<text x="117.9" y="63.1">D3</text>
<text x="117.9" y="60.6">D4</text>
<text x="135.2" y="61.8">VA33</text>
<text x="154.8" y="61.6" transform="rotate(-90 154.8 61.6)">10u</text>
<text x="157.1" y="61.6" transform="rotate(-90 157.1 61.6)">C16</text>
<text x="165" y="62.2" transform="rotate(-90 165 62.2)">100n</text>
<text x="167.3" y="61.6" transform="rotate(-90 167.3 61.6)">C21</text>
<text x="208.9" y="64.5">R22</text>
<text x="209.5" y="62.2">27</text>
<text x="258.4" y="65.6">R26</text>
<text x="117.9" y="70.7">D0</text>
<text x="117.9" y="68.2">D1</text>
<text x="135" y="72">VD33</text>
<text x="135" y="69.4">VD33</text>
<text x="147.8" y="68.2">GND</text>
<text x="158" y="68.2">GND</text>
<text x="216.5" y="70">GND</text>
<text x="259" y="67.9">27</text>
<text x="263.2" y="70.7">AGND</text>
<text x="117.9" y="77.1">IRQ</text>
<text x="135" y="77.1">VD33</text>
<text x="135" y="74.5">VD33</text>
<text x="263.1" y="73.3">GND</text>
<text x="135" y="82.1">VD33</text>
<text x="135" y="79.6">VD33</text>
<text x="154.8" y="80" transform="rotate(-90 154.8 80)">100n</text>
<text x="157.1" y="79.4" transform="rotate(-90 157.1 79.4)">C17</text>
<text x="165" y="80" transform="rotate(-90 165 80)">100n</text>
<text x="167.3" y="79.4" transform="rotate(-90 167.3 79.4)">C22</text>
<text x="117.9" y="89.8">RST</text>
<text x="135" y="84.7">VD33</text>
<text x="147.8" y="86">GND</text>
<text x="158" y="86">GND</text>
<text x="131.3" y="91">OUTVC12</text>
<text x="154.8" y="95.9" transform="rotate(-90 154.8 95.9)">10u</text>
<text x="157.1" y="95.9" transform="rotate(-90 157.1 95.9)">C18</text>
<text x="167.3" y="95.9" transform="rotate(-90 167.3 95.9)">C23</text>
<text x="117.9" y="97.4">X1</text>
<text x="117.9" y="99.9">X2</text>
<text x="135.9" y="99.9">GND</text>
<text x="135.9" y="97.4">GND</text>
<text x="165" y="96.5" transform="rotate(-90 165 96.5)">100n</text>
<text x="192.7" y="101.2">AGND</text>
<text x="202.5" y="97.6">C27</text>
<text x="207.2" y="97.6">10u</text>
<text x="220.3" y="97.6">C31</text>
<text x="224.9" y="97.6">10u</text>
<text x="231.4" y="101.2">AGND</text>
<text x="117.9" y="106.3">XDIV</text>
<text x="135.9" y="107.5">GND</text>
<text x="135.9" y="105">GND</text>
<text x="135.9" y="102.5">GND</text>
<text x="147.8" y="102.5">GND</text>
<text x="158" y="102.5">GND</text>
<text x="117.9" y="112.6">TEST</text>
<text x="130.4" y="113.3" transform="rotate(-90 130.4 113.3)">GND</text>
<text x="135.9" y="112.6">GND</text>
<text x="135.9" y="110.1">GND</text>
<text x="199.2" y="109.8">C28100n</text>
<text x="217.9" y="112.6">U10</text>
<text x="219.8" y="109.8">C32100n</text>
<text x="230.5" y="113.7">R23</text>
<text x="235.5" y="113.6">R24</text>
<text x="205" y="119">LRCK</text>
<text x="217.9" y="114.4">PCM5102A</text>
<text x="219.4" y="119">OUTL</text>
<text x="230.5" y="116">470</text>
<text x="235.6" y="116">470</text>
<text x="127.5" y="121.5">GND</text>
<text x="144" y="121.5">GND</text>
<text x="205" y="124.1">BCK</text>
<text x="205" y="121.5">DIN</text>
<text x="213" y="122.4" transform="rotate(-90 213 122.4)">CPVDD</text>
<text x="215.5" y="121.2" transform="rotate(-90 215.5 121.2)">DVDD</text>
<text x="218" y="121" transform="rotate(-90 218 121)">AVDD</text>
<text x="219.2" y="121.5">OUTR</text>
<text x="192.4" y="127.7">R21</text>
<text x="193.1" y="130">1k</text>
<text x="205" y="131.7">FLT</text>
<text x="205" y="126.6">SCK</text>
<text x="219.2" y="126.6">CAPP</text>
<text x="226.9" y="131.5" transform="rotate(-90 226.9 131.5)">C34</text>
<text x="228.4" y="131.4" transform="rotate(-90 228.4 131.4)">2u2</text>
<text x="237" y="128.9" transform="rotate(-90 237 128.9)">C36</text>
<text x="239.3" y="128.9" transform="rotate(-90 239.3 128.9)">2n2</text>
<text x="252.6" y="128.9" transform="rotate(-90 252.6 128.9)">C38</text>
<text x="254.9" y="128.9" transform="rotate(-90 254.9 128.9)">2n2</text>
<text x="205" y="134.2">DEMP</text>
<text x="205" y="136.8">XSMT</text>
<text x="219" y="134.2">CAPM</text>
<text x="239.2" y="136">AGND AGND</text>
<text x="205" y="139.3">FMT</text>
<text x="213" y="143" transform="rotate(-90 213 143)">CPGND</text>
<text x="215.5" y="143" transform="rotate(-90 215.5 143)">DGND</text>
<text x="218" y="143" transform="rotate(-90 218 143)">AGND</text>
<text x="219.1" y="139.3">LDOO</text>
<text x="219.2" y="141.8">VNEG</text>
<text x="198.8" y="145">GND</text>
<text x="223.6" y="148" transform="rotate(-90 223.6 148)">C33</text>
<text x="225.2" y="147.9" transform="rotate(-90 225.2 147.9)">2u2</text>
<text x="237.1" y="146.7" transform="rotate(-90 237.1 146.7)">C35</text>
<text x="238.6" y="146.7" transform="rotate(-90 238.6 146.7)">10u</text>
<text x="250.8" y="146.7" transform="rotate(-90 250.8 146.7)">C37</text>
<text x="252.9" y="147.3" transform="rotate(-90 252.9 147.3)">100n</text>
<text x="207.2" y="155">AGND GND AGND</text>
<text x="226.7" y="153.8">GND</text>
<text x="239.4" y="153.8">GND</text>
<text x="244.5" y="153.8">GND</text>
</g>
<g font-size="1.3" fill="#0000c2">
<text x="101.6" y="26.4">MIDI</text>
<text x="182.1" y="24.6">ADC</text>
<text x="186.2" y="105.4">DAC</text>
</g>
<g font-size="1.3" fill="#a90000">
<text x="39.9" y="32.8">1</text>
<text x="39.9" y="35.3">2</text>
<text x="58.4" y="35.3">23</text>
<text x="58.4" y="32.8">24</text>
<text x="114.3" y="34">16</text>
<text x="141.5" y="30.2">1</text>
<text x="141.5" y="35.3">2</text>
<text x="39.9" y="37.8">3</text>
<text x="39.9" y="40.4">4</text>
<text x="58.4" y="40.4">21</text>
<text x="58.4" y="37.8">22</text>
<text x="114.3" y="39.1">14</text>
<text x="114.3" y="41.7">15</text>
<text x="141.5" y="40.4">3</text>
<text x="39.9" y="42.9">5</text>
<text x="39.9" y="45.5">6</text>
<text x="58.4" y="45.5">19</text>
<text x="58.4" y="42.9">20</text>
<text x="114.3" y="46.7">10</text>
<text x="114.3" y="44.2">12</text>
<text x="141.5" y="45.5">7</text>
<text x="39.9" y="48">7</text>
<text x="39.9" y="50.5">8</text>
<text x="39.9" y="53.1">9</text>
<text x="58.4" y="53.1">16</text>
<text x="58.4" y="50.5">17</text>
<text x="58.4" y="48">18</text>
<text x="114.3" y="51.8">33</text>
<text x="141.5" y="50.5">4</text>
<text x="39.3" y="55.6">10</text>
<text x="39.3" y="58.2">11</text>
<text x="58.4" y="58.2">14</text>
<text x="58.4" y="55.6">15</text>
<text x="114.3" y="59.4">29</text>
<text x="114.3" y="56.9">30</text>
<text x="114.3" y="54.4">32</text>
<text x="141.5" y="55.6">5</text>
<text x="39.3" y="60.7">12</text>
<text x="58.4" y="60.7">13</text>
<text x="114.3" y="64.5">27</text>
<text x="114.3" y="62">28</text>
<text x="141.5" y="60.7">6</text>
<text x="114.3" y="69.6">24</text>
<text x="114.3" y="67.1">26</text>
<text x="140.9" y="70.9">41</text>
<text x="140.9" y="68.3">46</text>
<text x="114.3" y="75.9">42</text>
<text x="140.9" y="75.9">31</text>
<text x="140.9" y="73.4">35</text>
<text x="140.9" y="81">11</text>
<text x="140.9" y="78.5">20</text>
<text x="141.5" y="83.6">8</text>
<text x="114.3" y="88.6">38</text>
<text x="140.9" y="89.9">34</text>
<text x="42.5" y="93.7">S</text>
<text x="41.8" y="98.8">RN</text>
<text x="42.4" y="96.3">R</text>
<text x="42.6" y="101.3">T</text>
<text x="73.6" y="96.3">1</text>
<text x="73.6" y="98.8">2</text>
<text x="73.6" y="101.3">3</text>
<text x="114.3" y="96.3">39</text>
<text x="114.3" y="98.8">40</text>
<text x="140.9" y="101.3">36</text>
<text x="140.9" y="98.8">45</text>
<text x="140.9" y="96.3">48</text>
<text x="41.9" y="103.9">TN</text>
<text x="73.6" y="103.9">4</text>
<text x="114.3" y="105.2">47</text>
<text x="140.9" y="106.4">18</text>
<text x="140.9" y="103.9">25</text>
<text x="114.3" y="111.5">37</text>
<text x="140.9" y="109">13</text>
<text x="141.5" y="111.5">9</text>
<text x="129.3" y="116.9" transform="rotate(-90 129.3 116.9)">49</text>
<text x="201.9" y="117.9">15</text>
<text x="211.8" y="115" transform="rotate(-90 211.8 115)">1</text>
<text x="214.4" y="115.6" transform="rotate(-90 214.4 115.6)">20</text>
<text x="216.9" y="115" transform="rotate(-90 216.9 115)">8</text>
<text x="225.4" y="117.9">6</text>
<text x="201.9" y="125.5">12</text>
<text x="201.9" y="122.9">13</text>
<text x="201.9" y="120.4">14</text>
<text x="225.4" y="125.5">2</text>
<text x="225.4" y="120.4">7</text>
<text x="201.9" y="130.6">11</text>
<text x="201.9" y="133.1">10</text>
<text x="201.9" y="135.6">17</text>
<text x="225.4" y="133.1">4</text>
<text x="201.9" y="138.2">16</text>
<text x="224.7" y="138.2">18</text>
<text x="225.4" y="140.7">5</text>
<text x="211.8" y="145.5" transform="rotate(-90 211.8 145.5)">3</text>
<text x="214.4" y="146.1" transform="rotate(-90 214.4 146.1)">19</text>
<text x="216.9" y="145.5" transform="rotate(-90 216.9 145.5)">9</text>
</g>
<g font-size="1" fill="#006464">
<text x="201.1" y="23.6">+5VA</text>
<text x="211.2" y="23.6">+3V3</text>
<text x="33.9" y="27.4">+5V</text>
<text x="227.1" y="29.9">VCC</text>
<text x="227.1" y="32.5">VDD</text>
<text x="227.1" y="40.1">VINL</text>
<text x="104.9" y="46.6" transform="rotate(-90 104.9 46.6)">+3V3</text>
<text x="227.1" y="47.7">VREF</text>
<text x="227.1" y="42.6">VINR</text>
<text x="227.1" y="52.8">SCKI</text>
<text x="227.1" y="57.9">FMT</text>
<text x="246.3" y="57.9">DOUT</text>
<text x="227.1" y="60.4">MD0</text>
<text x="227.1" y="63">MD1</text>
<text x="246.3" y="63">LRCK</text>
<text x="247.1" y="60.4">BCK</text>
<text x="33.9" y="68">GND</text>
<text x="151.5" y="71.8">+3V3</text>
<text x="246.2" y="70.6">AGND</text>
<text x="246.1" y="73.1">DGND</text>
<text x="46.9" y="89">J3</text>
<text x="33.5" y="94.7">AGND</text>
<text x="45.7" y="91.5">PJ307</text>
<text x="76.5" y="93.9">J4</text>
<text x="212.8" y="94.8" transform="rotate(-90 212.8 94.8)">+3V3A</text>
<text x="215.4" y="94.6" transform="rotate(-90 215.4 94.6)">+3V3</text>
<text x="217.9" y="94.8" transform="rotate(-90 217.9 94.8)">+3V3A</text>
<text x="64" y="101.1">AGND</text>
<text x="108.7" y="107.5" transform="rotate(-90 108.7 107.5)">+3V3</text>
<text x="186.1" y="134.2" transform="rotate(-90 186.1 134.2)">+3V3</text>
</g>
<g font-size="1" fill="#a90000">
<text x="222.9" y="29">3</text>
<text x="222.9" y="31.5">4</text>
<text x="222.4" y="39.1">13</text>
<text x="222.4" y="41.7">14</text>
<text x="222.9" y="46.7">1</text>
<text x="222.9" y="51.8">6</text>
<text x="222.4" y="59.4">10</text>
<text x="222.4" y="56.9">12</text>
<text x="253.4" y="59.4">8</text>
<text x="253.4" y="56.9">9</text>
<text x="222.4" y="62">11</text>
<text x="253.4" y="62">7</text>
<text x="253.4" y="69.6">2</text>
<text x="253.4" y="72.1">5</text>
</g>
<g font-size="1" fill="#840000">
<text x="65.8" y="33.8">YM_CLK14</text>
<text x="29.7" y="41.4">YM_A0</text>
<text x="31.6" y="38.9">RST</text>
<text x="76" y="36.4">YM_DCLK</text>
<text x="76" y="41.4">YM_DATA</text>
<text x="29.7" y="44">YM_A1</text>
<text x="32.1" y="46.5">WR</text>
<text x="76" y="44">YM_SMP1</text>
<text x="76" y="46.5">YM_SMP2</text>
<text x="29.6" y="51.6">YM_CS</text>
<text x="32.3" y="49.1">RD</text>
<text x="65.8" y="51.6">D6</text>
<text x="65.8" y="49.1">D7</text>
<text x="32.3" y="59.2">D1</text>
<text x="32.3" y="56.7">D0</text>
<text x="65.8" y="59.2">D3</text>
<text x="65.8" y="56.7">D4</text>
<text x="65.8" y="54.1">D5</text>
<text x="65.8" y="61.8">D2</text>
</g>
</svg>
